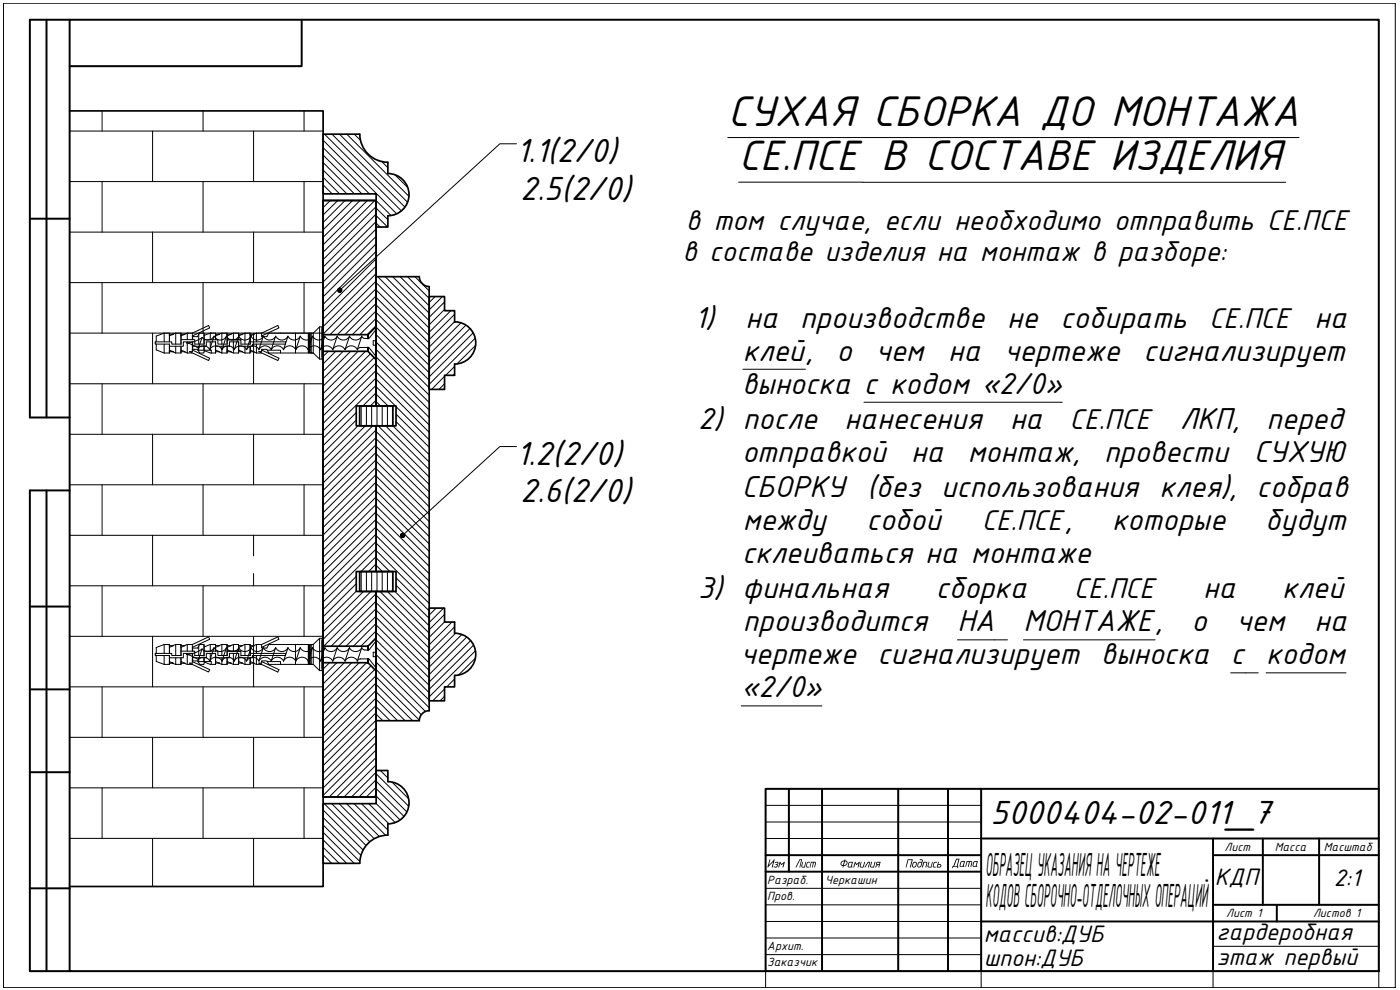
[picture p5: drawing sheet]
<svg xmlns="http://www.w3.org/2000/svg" width="420mm" height="297mm" viewBox="0 0 420 297" stroke-linecap="round" stroke-linejoin="round" font-family="sans-serif">
<g fill="none" stroke="#000" stroke-width=".3">
<path d="M1 1h417.7v295.3h-417.7zM413.8 236.7v59.6M229.8 241.6h64.7M229.8 246.6h64.7M229.8 251.6h64.7M229.8 266.5h64.7M229.8 271.5h64.7M229.8 276.5h64.7M229.8 281.4h64.7M229.8 286.4h64.7M294.5 291.4v4.9M364.1 291.4v4.9"/>
<path d="M364.1 283.9h49.7M413.8 291.4h-184v4.9"/>
</g>
<g fill="none" stroke="#000" stroke-width=".59">
<path d="M14 5.9v119.4M20.9 5.9h392.9v285.5h-392.9zM20.9 5.9h-11.9v119.4h11.9M90.5 5.9v14h-69.6M9 65.6h11.9M14 147.2v144.2M20.9 147.2h-11.9v144.2h11.9M9 182h11.9M9 206.8h11.9M9 231.7h11.9M236.8 236.7v24.8M246.7 236.7v54.7"/>
<path d="M269.6 236.7v54.7M284.5 236.7v54.7M294.5 236.7v54.7M413.8 236.7h-184v54.7M229.8 256.6h64.7M294.5 251.6h119.3M364.1 256.6h49.7M364.1 251.6v39.8M379 251.6v19.9M395.9 251.6v19.9M9 266.5h11.9M229.8 261.5h64.7"/>
<path d="M294.5 276.5h119.3M364.1 271.5h49.7M383.2 271.5v5"/>
</g>
<g fill="#000">
<path d="M234 258.6l.6 .6 .9-.6-.4 1.7-.2-.2 .2-1.1-.6 .5-.4-.5-.3 1.2h-.2zM243.4 258.6h1.4l.1 .4-.4 1.3-.1-.2 .2-1.3h-.4l-.4 1.5 .2-1.5h-.5l-.3 1.5-.2-.1zM260.4 258.6h.7l-.3 1.6-.3-.1 .4-1.3h-.3l-1 1.5-.1-.2zM261.4 258.6l.3 .1-.3 1.3 .7 .1 .4-1.4 .2-.1-.5 1.7h-.8l-.3-.2zM278.7 258.6h.2l-.2 1.5h.6l.4-1.5h.2l-.5 1.7h-.7l-.3-.2zM280.2 258.8l.3-.2h.7v.2l-.8 .2-.2 1 .6 .1v.2h-.6l-.3-.2z"/>
<path d="M263 258.7l1.3-.1-.5 1.7h-.2l.2-.8h-.3l-.8 .8-.1-.1 .6-.7-.3-.3zM263.3 258.9l-.1 .4h.6l.2-.5z"/>
<path d="M292.4 258.7l-.3 1.1 .5 .1 .3-.2 .2-1.1zM292.3 258.5l1.1-.1-.3 1.4 .2 .3h-1.2l-.2-.2z"/>
<path d="M281.5 258.6l.3 .1-.2 .6 .9 .2v.5l-.3 .3-1.1-.1zM281.5 259.5l-.1 .6 .8-.2v-.3z"/>
</g>
<path d="M218.4 41.3h171.5M221.7 54.7h37.2M258.9 54.7h127M223 110.8h18.7M259.3 120.7h59.5M287.3 192h15.1M307.2 192h39.5M222.4 211.8h24.3M369.3 201.9h8.3M380 201.9h24" fill="none" stroke="#000" stroke-width=".3"/>
<g fill="none" stroke="#000" stroke-width=".3">
<path d="M60.6 101.3l-1.1 3.2a2.05 2.05 0 0 1 3.4 .4 2.05 2.05 0 0 1 1.9-1.1 2.05 2.05 0 0 1 1.8 1.1 2.05 2.05 0 0 1 1.9-1.1 2.05 2.05 0 0 1 1.8 1.1 2.05 2.05 0 0 1 1.8-1.1 2.05 2.05 0 0 1 1.9 1.1M60.7 101.3l-2.6 1.2-2.1 .4 1.8 .6 1.7 1M64.2 100.9a2.18 2.18 0 0 1-3.6 .3M64.2 100.9l-1.3 4M64.3 100.9a2.05 2.05 0 0 0 1.8 1.1 2.05 2.05 0 0 0 1.9-1.1 2.05 2.05 0 0 0 1.8 1.1 2.05 2.05 0 0 0 1.9-1.1 2.05 2.05 0 0 0 1.8 1.1 2.05 2.05 0 0 0 1.8-1.1 2.05 2.05 0 0 0 1.9 1.1 2.05 2.05 0 0 0 1.8-1.1M67.9 100.9l-1.3 4M71.7 100.9l-1.4 4M74 104.9a2.05 2.05 0 0 1 1.9-1.1 2.05 2.05 0 0 1 1.8 1.1 2.05 2.05 0 0 1 1.8-1.1 2.05 2.05 0 0 1 1.9 1.1 2.05 2.05 0 0 1 1.8-1.1 2.05 2.05 0 0 1 1.9 1.1 2.05 2.05 0 0 1 1.8-1.1 2.05 2.05 0 0 1 1.9 1.1M75.3 100.9l-1.3 4M79 100.9l-1.3 4M79.1 100.9a2.05 2.05 0 0 0 1.8 1.1 2.05 2.05 0 0 0 1.8-1.1 2.05 2.05 0 0 0 1.9 1.1 2.05 2.05 0 0 0 1.8-1.1 2.05 2.05 0 0 0 1.9 1.1 2.05 2.05 0 0 0 1.8-1.1 2.05 2.05 0 0 0 1.9 1.1 2.05 2.05 0 0 0 1.8-1.1M82.7 100.9l-1.3 4"/>
<path d="M86.4 100.9l-1.3 4M88.8 104.9a2.05 2.05 0 0 1 1.8-1.1 2.05 2.05 0 0 1 1.9 1.1 2.05 2.05 0 0 1 1.8-1.1 2.05 2.05 0 0 1 1.9 1.1 2.05 2.05 0 0 1 1.8-1.1 2.05 2.05 0 0 1 1.8 1.1 2.08 2.08 0 0 1 1.9-1.1 2.08 2.08 0 0 1 1.9 1.1 2.05 2.05 0 0 1 1.8-1.1 2.05 2.05 0 0 1 1.9 1.1M90.1 100.9l-1.3 4M93.8 100.9l-1.4 4M93.8 100.9a2.05 2.05 0 0 0 1.9 1.1 2.05 2.05 0 0 0 1.8-1.1 2.05 2.05 0 0 0 1.9 1.1 2.05 2.05 0 0 0 1.8-1.1 2.05 2.05 0 0 0 1.8 1.1 2.05 2.05 0 0 0 1.9-1.1 2.05 2.05 0 0 0 1.8 1.1 2.05 2.05 0 0 0 1.9-1.1l.3 .5 .6 .2M97.5 100.9l-1.3 4M101.2 100.9l-1.3 4M104.9 100.9l-1.4 4M108.2 104.2l-1 .7M108.6 100.9l-1.4 4M109.5 101.6h1.2l2.2-2.8v3.4h-.9v1.4h.9v3.4l-2.2-2.7h-2.5M59.5 198l1.1-3.3a2.18 2.18 0 0 0 3.6-.4l-1.3 4.1"/>
<path d="M59.5 197.9a2.05 2.05 0 0 1 3.4 .4 2.05 2.05 0 0 1 1.9-1.1 2.05 2.05 0 0 1 1.8 1.1M60.7 194.7l-2.6 1.3-2.1 .3 1.8 .6 1.7 1M64.3 194.3a2.05 2.05 0 0 0 1.8 1.2 2.05 2.05 0 0 0 1.9-1.2 2.05 2.05 0 0 0 1.8 1.2 2.05 2.05 0 0 0 1.9-1.2M66.6 198.3a2.05 2.05 0 0 1 1.9-1.1 2.05 2.05 0 0 1 1.8 1.1M67.9 194.4l-1.3 4M71.7 194.3a2.05 2.05 0 0 0 1.8 1.2 2.05 2.05 0 0 0 1.8-1.2M71.7 194.4l-1.4 4M74 198.3a2.05 2.05 0 0 1 1.9-1.1 2.05 2.05 0 0 1 1.8 1.1 2.05 2.05 0 0 1 1.9-1.1 2.05 2.05 0 0 1 1.8 1.1M75.3 194.3a2.05 2.05 0 0 0 1.9 1.2 2.05 2.05 0 0 0 1.8-1.2l-1.3 4.1M75.3 194.4l-1.3 3.9a2.05 2.05 0 0 0-1.9-1.1 2.05 2.05 0 0 0-1.8 1.1M79.1 194.3a2.05 2.05 0 0 0 1.8 1.2 2.05 2.05 0 0 0 1.8-1.2 2.05 2.05 0 0 0 1.9 1.2 2.05 2.05 0 0 0 1.8-1.2M81.4 198.3a2.05 2.05 0 0 1 1.8-1.1 2.05 2.05 0 0 1 1.9 1.1"/>
<path d="M82.7 194.4l-1.3 4M86.4 194.3a2.05 2.05 0 0 0 1.9 1.2 2.05 2.05 0 0 0 1.8-1.2M86.4 194.4l-1.3 4M88.8 198.3a2.05 2.05 0 0 1 1.8-1.1 2.05 2.05 0 0 1 1.9 1.1 2.05 2.05 0 0 1 1.8-1.1 2.05 2.05 0 0 1 1.9 1.1M90.1 194.3a2.05 2.05 0 0 0 1.9 1.2 2.05 2.05 0 0 0 1.8-1.2l-1.4 4.1M90.1 194.4l-1.3 3.9a2.05 2.05 0 0 0-1.9-1.1 2.05 2.05 0 0 0-1.8 1.1M93.8 194.3a2.05 2.05 0 0 0 1.9 1.2 2.05 2.05 0 0 0 1.8-1.2 2.05 2.05 0 0 0 1.9 1.2 2.05 2.05 0 0 0 1.8-1.2M96.2 198.3a2.05 2.05 0 0 1 1.8-1.1 2.05 2.05 0 0 1 1.9 1.1M97.5 194.4l-1.3 4M99.8 198.3a2.05 2.05 0 0 1 1.9-1.1 2.05 2.05 0 0 1 1.8 1.1M101.2 194.3a2.05 2.05 0 0 0 1.8 1.2 2.05 2.05 0 0 0 1.9-1.2M101.2 194.4l-1.3 4"/>
<path d="M103.6 198.3a2.05 2.05 0 0 1 1.8-1.1 2.05 2.05 0 0 1 1.9 1.1M104.9 194.3a2.05 2.05 0 0 0 1.8 1.2 2.05 2.05 0 0 0 1.9-1.2M104.9 194.4l-1.4 4M108.6 194.4l-1.4 4M108.6 194.3l.3 .5 .6 .2M109.5 195h1.2l2.2-2.7v3.4h-.9v1.3h.9v3.4l-2.2-2.7h-2.8l-.7 .6"/>
</g>
<g fill="none" stroke="#000" stroke-width=".3">
<path d="M20.9 39.3h76.1M30.6 33.3v6M45.8 39.3v15.2M60.9 33.3v6M76.1 39.3v15.2M91.3 33.3v6M20.9 54.5h76.1M30.6 54.5v15.1M60.9 54.5v15.1M91.3 54.5v15.1M97 57.7l.4 .5M97 53.2l4.9 5"/>
<path d="M97 48.8l9.4 9.4M97 44.3l13.9 13.9M97 42.1l22 22M97 55.5l2.7 2.7M97 51l7.1 7.2M97 46.5l11.6 11.7M97.4 40.3l23 22.9M99.6 40.3l21.9 21.8M101.9 40.3l20.4 20.4M104.1 40.3l18.6 18.5M106.3 40.3l1.8 1.7M114.6 48.5l1.8 1.8"/>
<path d="M118.6 52.5l3.7 3.7M20.9 69.6h76.1M45.8 69.6v15.2M76.1 69.6v15.2M99.1 60.2l-2.1 2.1M101.4 60.2l-4.4 4.3M103.6 60.2l-6.6 6.6M105.8 60.2l-8.8 8.8M108.1 60.2l-11.1 11M110.3 60.2l-13.3 13.2M112.5 60.2l-15.5 15.5M112.9 66.9l1.2 1.2"/>
<path d="M112.9 62.4l3.5 3.5M112.9 64.7l3.4 3.4M112.9 62l-15.9 15.9M112.9 64.2l-15.9 15.9M112.9 66.5l-15.9 15.9M112.9 68.7l-15.9 15.9M112.9 70.9l-15.9 15.9M112.9 73.2l-15.9 15.9M112.9 75.4l-15.9 15.9M112.9 77.6l-15.9 16M112.9 79.8l-15.9 16M112.9 60.2l4.4 4.4"/>
<path d="M20.9 84.8h76.1M20.9 99.9h76.1M30.6 84.8v15.1M45.8 99.9v15.2M60.9 84.8v15.1M76.1 99.9v15.2M91.3 84.8v15.1M112.9 86.6l-13.9 13.8M112.9 91l-9.4 9.4M112.9 95.5l-4.9 4.9M112.9 98.2l15.9 15.9M112.9 95.9l15.9 15.9"/>
<path d="M112.9 93.7l15.9 15.9M112.9 91.5l15.9 15.9M112.9 89.2l15.9 16M112.9 87l15.9 15.9M112.9 84.8l15.9 15.9M112.9 88.8l-11.7 11.6M112.9 93.3l-7.2 7.1M112.9 82.1l-15.9 15.9M112.9 84.3l-15.9 15.9M112.9 97.7l-2.7 2.7M113.4 83l15.4 15.5M115.6 83l13.2 13.2"/>
<path d="M117.8 83l11 11M120.1 83l8.7 8.8M122.3 83l6.5 6.5M124.5 83l4.3 4.3M130.6 89l-1.8 1.8M132.8 89l-4 4M133.4 90.6l-4.6 4.6M133.4 92.8l-4.6 4.7M135.3 93.2l-6.5 6.5M136.4 96.5l-7.6 7.6M136.4 94.3l-7.6 7.6M138.3 96.9l-9.5 9.5"/>
<path d="M139.8 97.6l-11 11M141 98.6l-12.2 12.2M142 99.9l-13.2 13.2M20.9 115.1h76.1M30.6 115.1v15.2M60.9 115.1v15.2M91.3 115.1v15.2M98.5 105.4l-1.5 1.5M100.7 105.4l-3.7 3.8M103 105.4l-6 6M105.2 105.4l-8.2 8.2M107.5 105.4l-10.5 10.5"/>
<path d="M109.7 105.4l-12.7 12.7M111.2 106.2l-14.2 14.2M112.3 107.3l-15.3 15.3M112.9 118.3l3.5 3.5M112.9 113.8l15.9 15.9M112.9 111.6l15.9 15.9M112.9 109.3l15.9 16M112.9 107.1l15.9 15.9M112.9 104.9l15.9 15.9M112.9 102.7l15.9 15.9M112.9 100.4l15.9 15.9M112.9 117.8l-4 4"/>
<path d="M112.9 116l5.8 5.8M112.9 108.9l-15.9 15.9M112.9 111.1l-15.9 15.9M112.9 113.4l-15.9 15.9M112.9 115.6l-15.9 15.9M133.4 115.1l-1.7 1.7M133.4 112.9l-3.9 3.9M136.4 112.2l-.4 .4M136.4 109.9l-2.6 2.7M142.6 101.5l-13.8 13.8M142.7 103.7l-5.6 5.5M20.9 130.3h76.1"/>
<path d="M45.8 130.3v15.2M76.1 130.3v15.2M106.9 123.8l-9.9 9.9M106.9 126l-9.9 10M107.4 127.8l-10.4 10.4M108.4 121.8v6M109.6 127.8l-12.6 12.6M110 121.8v6M111.5 121.8v6M111.9 127.8l-14.9 14.9M112.9 120.1l-1.7 1.7M112.9 138.4l15.9 15.9"/>
<path d="M112.9 136.1l15.9 16M112.9 133.9l15.9 15.9M112.9 131.7l15.9 15.9M112.9 129.5l15.9 15.9M112.9 120.5l1.3 1.3M112.9 129l-15.9 15.9M112.9 131.2l-15.9 16M112.9 133.4l-15.9 16M112.9 135.7l-15.9 15.9M112.9 137.9l-15.9 15.9M113.1 121.8v6M113.5 127.8l15.3 15.3"/>
<path d="M114.7 121.8v6M115.7 127.8l13.1 13.1M116.3 121.8v6M117.9 121.8v6M117.9 127.8l10.9 10.8M118.9 126.5l9.9 9.9M118.9 124.2l9.9 10M118.9 122l9.9 10M20.9 145.5h76.1M30.6 145.5v15.1M60.9 145.5v15.1M91.3 145.5v15.1"/>
<path d="M112.9 158.5l15.9 15.9M112.9 156.3l15.9 15.8M112.9 154l15.9 15.9M112.9 151.8l15.9 15.9M112.9 149.5l15.9 15.9M112.9 147.3l15.9 15.9M112.9 145.1l15.9 15.9M112.9 142.8l15.9 15.9M112.9 140.6l15.9 15.9M112.9 140.2l-15.9 15.9M112.9 142.4l-15.9 15.9M112.9 144.6l-15.9 15.9"/>
<path d="M112.9 146.9l-15.9 15.9M112.9 149.1l-15.9 15.9M112.9 151.3l-15.9 15.9M112.9 153.5l-15.9 16M112.9 155.8l-15.9 15.9M112.9 158l-15.9 15.9M20.9 160.6h76.1M20.9 175.8h76.1M30.6 175.8v15.1M45.8 160.6v15.2M60.9 175.8v15.1M76.1 160.6v6.2"/>
<path d="M76.1 172.1v3.7M91.3 175.8v15.1M106.9 172.9l-9.9 10M106.9 175.1l-9.9 10M106.9 177.4l-9.9 9.9M108.4 171.5v6M109.1 177.5l-12.1 12.1M110 171.5v6M111.3 177.5l-14.3 14.3M111.5 171.5v6M112.9 171.4l-.1 .1M112.9 178.1l-15.8 15.8"/>
<path d="M112.9 167.4l4.1 4.1M112.9 169.2l-2.3 2.3M112.9 178.6l15.9 15.9M112.9 165.2l15.9 15.9M112.9 162.9l15.9 16M112.9 160.7l15.9 15.9M112.9 169.6l1.9 1.9-.1 6M112.9 167l-4.5 4.5M112.9 160.2l-15.9 15.9M112.9 162.5l-15.9 15.9M112.9 164.7l-15.9 15.9M113.1 171.5v6"/>
<path d="M114 177.5l14.8 14.7M116.3 171.5v6l12.5 12.5M117.9 171.5v6M118.5 177.5l10.3 10.3M118.9 175.6l9.9 9.9M118.9 173.4l9.9 9.9M20.9 190.9h76.1M45.8 190.9v15.2M76.1 190.9v15.2M98.9 198.8l-1.9 1.9M101.1 198.8l-4.1 4.1M103.3 198.8l-6.3 6.4"/>
<path d="M105.6 198.8l-8.6 8.6M107.8 198.8l-10.8 10.9M110 198.8l-13 13.1M111.3 199.8l-14.3 14.3M112.9 189.3l-4.6 4.6M112.9 182.6l-11.3 11.3M112.9 187l-6.8 6.9M112.9 196.4l15.9 15.9M112.9 194.2l15.9 15.9M112.9 192l15.9 15.9M112.9 189.7l15.9 16M112.9 187.5l15.9 15.9"/>
<path d="M112.9 185.3l15.9 15.9M112.9 183l15.9 15.9M112.9 180.8l15.9 15.9M112.9 180.3l-13.5 13.6M112.9 198.7l14.8 14.8M112.9 184.8l-9.1 9.1M130.9 182.5l-2.1 2M133.1 182.5l-4.3 4.3M133.4 184.4l-4.6 4.6M133.4 186.6l-4.6 4.6M135.6 186.6l-6.8 6.9M136.4 188.1l-7.6 7.6"/>
<path d="M136.7 190l-7.9 7.9M138.5 190.4l-9.7 9.8M140 191.2l-11.2 11.2M141.2 192.2l-12.4 12.4M142.1 193.6l-13.3 13.2M142.6 197.5l-5 5.1M142.6 195.3l-13.8 13.8M20.9 206.1h76.1M30.6 206.1v15.1M60.9 206.1v15.1M91.3 206.1v15.1M112.5 200.9l-15.5 15.5"/>
<path d="M112.9 214.3l2 1.9M112.9 209.8l6.4 6.4M112.9 205.4l10.9 10.8M112.9 200.9l13.5 13.5M112.9 203.1l12.9 13M112.9 202.7l-15.9 15.9M112.9 204.9l-15.9 15.9M112.9 207.1l-15.9 16M112.9 209.4l-15.9 15.9M112.9 211.6l-15.9 15.9M112.9 213.8l-15.9 15.9M112.9 216.1l-15.9 15.9"/>
<path d="M112.9 218.3l-15.9 15.9M112.9 212l4.2 4.2M112.9 207.6l8.7 8.6M133.4 208.9l-1.3 1.4M133.4 206.7l-3.5 3.6M136.4 206l-.1 .1M136.4 203.7l-2.3 2.4M20.9 221.2h76.1M30.6 236.4v15.1M45.8 221.2v15.2M60.9 236.4v15.1M76.1 221.2v15.2"/>
<path d="M91.3 236.4v15.1M112.9 234.4l9.2 9.2M112.9 229.5l-9.7 9.6M112.9 236.6l8.3 8.3M112.9 233.9l-5.2 5.2M112.9 238.4l-.7 .7M112.9 227.2l-11.9 11.9M112.9 238.8l7.1 7.2M112.9 231.7l-7.4 7.4M112.9 220.6l-15.9 15.8h-76.1M112.9 222.8l-15.9 15.9M112.9 236.2l-3 2.9"/>
<path d="M112.9 232.2l9.7 9.7M112.9 225l-14.1 14.1M114.2 231.2l2.2 2.2M117.7 234.7l4.9 4.9M20.9 251.5h76.1M45.8 251.5v14.5M76.1 251.5v14.5M97 256.5l2.6 2.5M97 252l7 7M97 245.3l11.3 11.3M97 258.7l.4 .3M97 247.5l10.9 10.9"/>
<path d="M97 243l12 12M97 254.2l4.8 4.8M97 249.7l9.3 9.3M97.3 241.1l12.5 12.6M99.6 241.1l11.3 11.5M101.8 241.1l10.5 10.5M104 241.1l9.8 9.9M106.2 241.1l9.5 9.5M108.5 241.1l7.9 7.9M110.7 241.1l6 6.1M112.9 241.1l5.7 5.7"/>
</g>
<g fill="none" stroke="#000" stroke-width=".3">
<path d="M49.3 99.9h1.5l.1 .4M49.3 99.9l-2.4 .9v1.8M49.3 99.9v2.7M50.8 99.9v2.7M52.7 99.9v3.4M52.7 99.9l-.9 .4M52.7 99.9h1.6v3.4h-2.8v-.7h-4.9v.7h4.3v1.8M56.2 99.9v2M56.2 99.9l-.9 .4M56.2 99.9h1.5M57.7 99.9l4.9-2.2 .3 .7-5.2 2.4M57.7 99.9v2"/>
<path d="M61.2 99.9h-1.3l-.3 .5M61.2 99.9l.1 .7 1.8-.7M61.2 99.9v3.4M63.1 99.9v2M63.1 99.9h1.6M64.7 99.9v2M64.7 99.9v.4M66.6 99.9h1.5v3.4M66.6 99.9v3.4M66.6 99.9l-1 .4M70 99.9v2M70 99.9l-.9 .4"/>
<path d="M70 99.9h1.6v.4M71.6 99.9v2M73.5 99.9v3.4M73.5 99.9l-.9 .4M73.5 99.9h1.5M75 99.9l.1 .4M75 99.9v3.4M76.9 99.9v2.7M76.9 99.9l-.8 .4M76.9 99.9h1.6M78.5 99.9l4.9-2.2 .3 .7-5.2 2.4M88.7 99.9v6"/>
<path d="M92.5 99.9v6h.3v-6h.3v6h.3M93.4 99.9v6h.6v-6M94 99.9h-13.3l-.6 1.1h-1.6v-1.1M94 99.9l1.9-1.8h.7v9.6h-.7l-1.9-1.8h-9.8M95.9 98.1v9.6M96.6 98.1h.4v9.6h-.4M46.6 102.9h.1M46.9 103.3v1.7l2.4 .9M49.3 103.3v2.6M49.3 105.9h1.5M50.8 100.3h1.3l-1.2 .5zM50.8 103.3v2.6"/>
<path d="M50.9 105.1l1.2 .4h-1.3zM50.9 103.9h4.1v-1.3h2.8v2.2M50.9 100.8v1.8M50.9 105.5l-.1 .4M51.8 105.5l.9 .4M52.7 103.9v2M54.3 100.3h1.2l-1.2 .5zM54.3 103.9v2h-1.6M54.3 105.1l1.2 .4h-1.2zM55.3 105.5l.9 .4M56.2 102.6v3.3M56.2 105.9h1.5"/>
<path d="M57.7 102.6v2.9h-.8l5.7 2.7 .3-.7-5.2-2.5M57.7 104.8h1.6l.1 .3M57.8 103.9h4.1v-1.3h2.8v2.5M57.8 101v.9M59.4 105.1h4v.8M59.4 105.1l.5 .8h1.3l.1-.7 2.1 .7M59.6 100.4v2.9M59.6 103.9v1.2M59.6 100.4l-.3 .6h-1.6M61.2 103.9v1.2M61.3 100.6v2.7h-2.9v-1.4h-4.1M61.3 103.9v1.2"/>
<path d="M63.1 102.6v2.5M63.4 105.9h1.3M64.7 102.6v3.3M64.7 100.3h1.2l-1.2 .5zM64.7 105.1l1.2 .4h-1.2zM64.7 105.5v.4M64.7 100.8v1.1M64.7 103.9h4.2v-1.3h2.8v2.5M65.6 105.5l1 .4M66.6 103.9v2M68.1 103.9v2h-1.5M68.1 100.3h1.3l-1.2 .5z"/>
<path d="M68.2 105.1l1.2 .4h-1.3zM68.2 100.8v2.5h-2.8v-1.4h-4.1M68.2 103.9v1.2M69.1 105.5l.9 .4h1.6M70 102.6v3.3M71.6 102.6v3.3M71.6 105.5v.4M71.6 100.3h1.2l-1.1 .5M71.6 100.3l.1 .5M71.7 100.8v1.1M71.7 105.1l1.1 .4h-1.2M71.7 105.1l-.1 .4"/>
<path d="M72.6 105.5l.9 .4M73.5 103.9v2M73.5 105.9h1.5M75.1 100.3v.5M75.1 100.3h1.2l-1.2 .5M75.1 105.5l-.1 .4M75.1 102.6h10.6v.7h-9.9v.6h-4.1M75.1 100.8v2.5h-2.8v-1.4h-4.1h4.1M75.1 105.1l-.1-1v1.8M75.1 105.1l1.2 .4h-1.2M75.1 105.1v.4M76 105.5l.9 .4"/>
<path d="M76.9 103.3v2.6M76.9 105.9h1.6M78.5 105l5.2 2.5-.3 .7-5.7-2.7h.8v-.7h1.6l.6 1.1h3.5v-.8h-4M46.6 196.3h.1M46.9 196.7v1.8l2.4 .8M49.3 193.4h1.5l.1 .3M49.3 193.4l-2.4 .9v1.7M49.3 193.4v2.6M49.3 196.7v2.6M49.3 199.3h1.5M50.8 193.7h1.3l-1.2 .5zM50.8 193.4v2.6"/>
<path d="M50.8 196.7v2.6M50.9 198.5l1.2 .5h-1.3zM50.9 197.4h4.1v-1.4h2.8v2.3M50.9 194.2v1.8M50.9 199l-.1 .3M51.8 199l.9 .3M52.7 193.4v3.3M52.7 197.4v1.9M52.7 193.4l-.9 .3M52.7 193.4h1.6v3.3h-2.8v-.7h-4.9v.7h4.3v1.8M54.3 193.7h1.2l-1.2 .5zM54.3 197.4v1.9h-1.6"/>
<path d="M54.3 198.5l1.2 .5h-1.2zM55.3 199l.9 .3M56.2 193.4v2M56.2 196v3.3M56.2 199.3h1.5M56.2 193.4l-.9 .3M56.2 193.4h1.5M57.7 193.4l4.9-2.3 .3 .7-5.2 2.4M57.7 196v3h-.8l5.7 2.6 .3-.7-5.2-2.4M57.7 198.3h1.6l.6 1h1.3l.1-.7 2.1 .7M57.7 193.4v2M57.8 197.4h4.1v-1.4h2.8v2.5"/>
<path d="M57.8 194.4v1M59.4 198.5h4v.8M59.6 193.8v2.9M59.6 197.4v1.1M59.6 193.8l-.3 .6h-1.6M61.2 193.4h-1.3l-.3 .4M61.2 193.4l.1 .7 1.8-.7M61.2 193.4v3.3M61.2 197.4v1.1M61.3 194.1v2.6h-2.9v-1.3h-4.1M61.3 197.4v1.1M63.1 193.4h1.6"/>
<path d="M63.1 193.4v2M63.1 196v2.5M63.4 199.3h1.3M64.7 193.7h1.2l-1.2 .5zM64.7 193.4v2M64.7 196v3.3M64.7 193.4v.3M64.7 198.5l1.2 .5h-1.2zM64.7 199v.3M64.7 194.2v1.2M64.7 197.4h4.2v-1.4h2.8v2.5M65.6 199l1 .3"/>
<path d="M66.6 193.4h1.5v3.3M66.6 193.4v3.3M66.6 197.4v1.9M66.6 193.4l-1 .3M68.1 193.7h1.3l-1.2 .5zM68.1 197.4v1.9h-1.5M68.2 198.5l1.2 .5h-1.3zM68.2 194.2v2.5h-2.8v-1.3h-4.1M68.2 197.4v1.1M69.1 199l.9 .3h1.6M70 193.4v2M70 196v3.3"/>
<path d="M70 193.4l-.9 .3M70 193.4h1.6v.3M71.6 193.4v2M71.6 196v3.3M71.6 199v.3M71.6 193.7h1.2l-1.1 .5M71.6 193.7l.1 .5M71.7 198.5l1.1 .5h-1.2M71.7 194.2v1.2M71.7 198.5l-.1 .5M72.6 199l.9 .3M73.5 193.4v3.3"/>
<path d="M73.5 197.4v1.9M73.5 199.3h1.5M73.5 193.4l-.9 .3M73.5 193.4h1.5M75 193.4l.1 .3M75 193.4v3.3M75.1 193.7v.5M75.1 193.7h1.2l-1.2 .5M75.1 199l-.1 .3M75.1 196h10.6v.7h-9.9v.7h-4.1M75.1 194.2v2.5h-2.8v-1.3h-4.1h4.1M75.1 198.5l-.1-.9v1.7"/>
<path d="M75.1 198.5l1.2 .5h-1.2M75.1 198.5v.5M76 199l.9 .3M76.9 193.4v2.6M76.9 196.7v2.6M76.9 199.3h1.6M76.9 193.4l-.8 .3M76.9 193.4h1.6M78.5 193.4l4.9-2.3 .3 .7-5.2 2.4M80.2 198.5h4v.8h-3.5l-.6-1h-1.6v.7h-.8l5.7 2.6 .3-.7-5.2-2.4M88.7 193.4v5.9M92.5 193.4v5.9h.3v-5.9h.3v5.9h.3"/>
<path d="M93.4 193.4v5.9h.6v-5.9M94 193.4h-13.3l-.6 1h-1.6v-1M94 193.4l1.9-1.9h.7v9.7h-.7l-1.9-1.9h-9.8M95.9 191.5v9.7M96.6 191.6h.4v9.5h-.4"/>
</g>
<g fill="none" stroke="#000" stroke-width=".51">
<path d="M107.9 40.3h-10.9v17.9h15.9v9.9h3.5v-3.4M108 40.2a8.4 8.4 0 0 0 8.4 8.5M116.4 48.7v3.4M116.4 52.1a6.3 6.3 0 0 1 6.4 6.3 6.3 6.3 0 0 1-6.4 6.3M97 60.2h15.9v61.6h-6v6h6v43.7h-6v6h6v61.6h-15.9zM128.8 86v127.3M128.8 86a2.98 2.98 0 0 1-3-3h-12.9v38.8h6v6h-6v43.7h6v6h-6v38.7h12.9a2.98 2.98 0 0 1 3-3M136.4 96.6v-3.4h-3v-4.2h-4.6v27.8h4.6v-4.2h3v-3.4M136.4 96.6a6.3 6.3 0 0 1 6.4 6.3 6.3 6.3 0 0 1-6.4 6.3M97 100.4h13.4v1.2v-1.2l2.5-2.4v9.9l-2.5-2.5v-1.1v1.1h-13.4zM107.9 121.8h10v6h-10zM112.9 121.8v-61.6h-15.9v178.9h15.9v-61.6"/>
<path d="M107.9 171.5h10v6h-10zM97 193.9h13.4v1.1v-1.1l2.5-2.5v9.9l-2.5-2.5v-1.1v1.1h-13.4zM136.4 190v-3.4h-3v-4.1h-4.6v27.8h4.6v-4.2h3v-3.4M136.4 190a6.3 6.3 0 0 1 6.4 6.3 6.3 6.3 0 0 1-6.4 6.3M116.4 234.6v-3.4h-3.5v9.9h-15.9v17.9h10.9M116.4 234.5a6.3 6.3 0 0 1 6.4 6.4 6.3 6.3 0 0 1-6.4 6.3M116.4 247.2v3.4M116.4 250.6a8.4 8.4 0 0 0-8.4 8.4"/>
</g>
<path d="M20.9 33.3h76.1v232.7h-76.1" fill="none" stroke="#000" stroke-width=".51"/>
<!-- layer: 0 -->
<g fill="#000" stroke="#000" stroke-width=".3">
<path d="M101.5 87.5l.3 .2 .2-.6zM102 87.1l.1 .6h-.3zM102 87.1l.1 .6 .3-.2z"/>
<path d="M101.5 86.6l-.1 .3 .6 .2zM101.4 86.9l.6 .2-.6 .1zM101.4 87.2l.1 .3 .5-.4z"/>
<path d="M102 87.1l.4 .4 .2-.3zM102 87.1l.6-.2v.3zM102 87.1l.6-.2-.2-.2z"/>
<path d="M102.1 86.5l-.1 .6 .4-.4zM101.8 86.4l.3 .1-.1 .6zM101.5 86.6l.5 .5-.2-.7z"/>
<path d="M120.4 161l.3 .2 .1-.6zM120.8 160.6l.2 .6h-.3zM120.8 160.6l.2 .6 .3-.1z"/>
<path d="M120.4 160.1l-.1 .3 .5 .2zM120.3 160.4l.5 .2-.5 .1zM120.3 160.7l.1 .3 .4-.4z"/>
<path d="M120.8 160.6l.5 .5 .1-.3zM120.8 160.6l.7-.1-.1 .3zM120.8 160.6l.7-.1-.2-.3z"/>
<path d="M121.1 160l-.3 .6 .5-.4zM120.7 160h.4l-.3 .6zM120.4 160.1l.4 .5-.1-.6z"/>
</g>
<path d="M155 43.1h-5l-48 44M155 134h-5l-29.2 26.6" fill="none" stroke="#000" stroke-width=".3"/>
<text font-size="13.9" x="218.4" y="37.7">СУХАЯ СБОРКА ДО МОНТАЖА</text>
<text font-size="13.7" x="221.7" y="51.1">СЕ.ПСЕ В СОСТАВЕ ИЗДЕЛИЯ</text>
<g font-size="10.8">
<text x="154.9" y="48.7">1.1(2/0)</text>
<text x="156.2" y="59.9">2.5(2/0)</text>
<text x="154.9" y="139.5">1.2(2/0)</text>
<text x="156.2" y="150.7">2.6(2/0)</text>
<text x="297.3" y="247.3">5000404-02-011_7</text>
<text x="295.8" y="262.9">ОБРАЗЕЦ УКАЗАНИЯ НА ЧЕРТЕЖЕ</text>
<text x="295.8" y="272.1">КОДОВ СБОРОЧНО-ОТДЕЛОЧНЫХ ОПЕРАЦИЙ</text>
</g>
<g font-size="9.8">
<text x="208.4" y="98.3">1)</text>
<text x="223.7" y="98.3">на производстве не собирать</text>
<text x="223" y="108.2">клей,</text>
<text x="251" y="108.2">о</text>
<text x="262.7" y="108.2">чем</text>
<text x="284.5" y="108.2">на</text>
<text x="301.4" y="108.2">чертеже</text>
<text x="343.1" y="108.2">сигнализирует</text>
<text x="222.7" y="118.2">выноска с кодом «2/0»</text>
<text x="209.5" y="128.7">2) после</text>
<text x="253.4" y="128.7">нанесения</text>
<text x="303.1" y="128.7">на</text>
<text x="354.1" y="128.7">ЛКП,</text>
<text x="380.1" y="128.7">перед</text>
<text x="222.7" y="138.6">отправкой</text>
<text x="273.5" y="138.6">на</text>
<text x="290.5" y="138.6">монтаж,</text>
<text x="331.3" y="138.6">провести</text>
<text x="376.2" y="138.6">СУХУЮ</text>
<text x="222.7" y="149.1">СБОРКУ (без использования клея), собрав</text>
<text x="223" y="159.1">между</text>
<text x="260.1" y="159.1">собой</text>
<text x="333.7" y="159.1">которые</text>
<text x="379.7" y="159.1">будут</text>
<text x="222.7" y="169">склеиваться на монтаже</text>
<text x="209.5" y="179.5">3) финальная</text>
<text x="280.8" y="179.5">сборка</text>
<text x="361.1" y="179.5">на</text>
<text x="384.8" y="179.5">клей</text>
<text x="223" y="189.4">производится</text>
<text x="287.3" y="189.4">НА</text>
<text x="307.2" y="189.4">МОНТАЖЕ,</text>
<text x="357.6" y="189.4">о</text>
<text x="371" y="189.4">чем</text>
<text x="394.5" y="189.4">на</text>
<text x="222.2" y="199.3">чертеже сигнализирует выноска с кодом</text>
<text x="222.4" y="209.3">«2/0»</text>
</g>
<g font-size="9.3">
<text x="205.8" y="69">в том случае, если необходимо отправить СЕ.ПСЕ</text>
<text x="204.8" y="78.4">в составе изделия на монтаж в разборе:</text>
<text x="362.9" y="98.3">СЕ.ПСЕ на</text>
<text x="321" y="128.7">СЕ.ПСЕ</text>
<text x="294.6" y="159.1">СЕ.ПСЕ,</text>
<text x="322.2" y="179.5">СЕ.ПСЕ</text>
</g>
<g font-size="7.7">
<text x="364.6" y="265.6">КДП</text>
<text x="400.3" y="266">2:1</text>
<text x="295.2" y="282.8">массив:ДУБ</text>
<text x="365.1" y="282">гардеробная</text>
<text x="295.2" y="289.8">шпон:ДУБ</text>
<text x="365.1" y="289.5">этаж первый</text>
</g>
<g font-size="3.9">
<text x="367.5" y="255.3">Лист</text>
<text x="382.6" y="255.3">Масса</text>
<text x="397.3" y="255.3">Масштаб</text>
<text x="230" y="260.3">Изм</text>
<text x="238.5" y="260.3">Лист</text>
<text x="251.7" y="260.3">Фамилия</text>
<text x="271.5" y="260.3">Подпись</text>
<text x="285.5" y="260.1">Дата</text>
<text x="230.3" y="265.1">Разраб.</text>
<text x="247.7" y="265.1">Черкашин</text>
<text x="230.3" y="270.1">Пров.</text>
<text x="368" y="275.2">Лист 1</text>
<text x="394.1" y="275.2">Листов 1</text>
<text x="230.3" y="285">Архит.</text>
<text x="230.3" y="290">Заказчик</text>
</g>
</svg>
